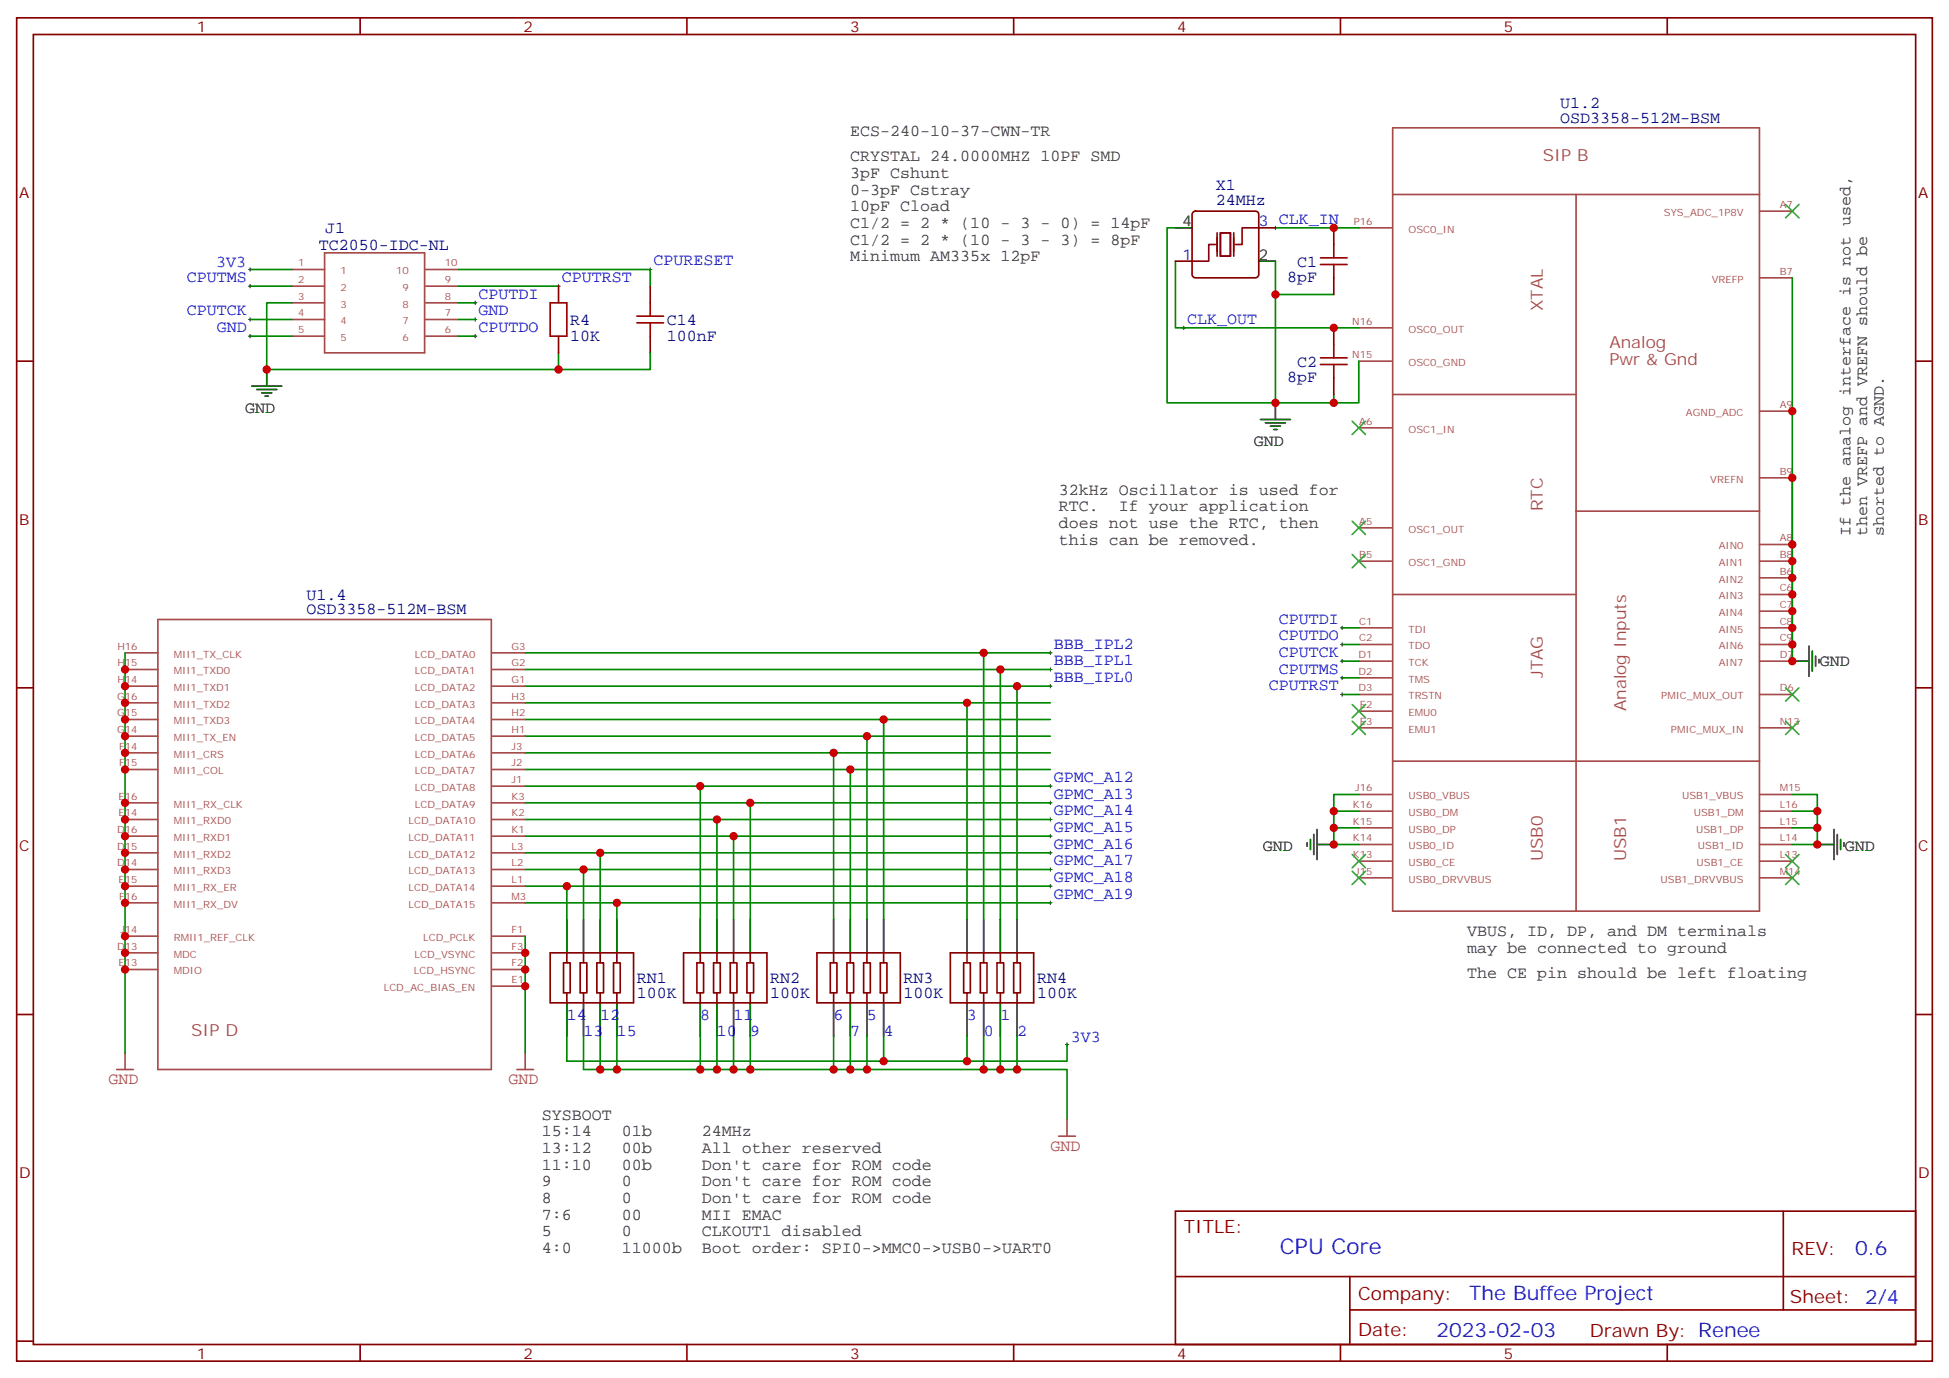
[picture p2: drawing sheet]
<svg xmlns="http://www.w3.org/2000/svg" width="412mm" height="292mm" viewBox="0 0 412 292" stroke-linecap="round" stroke-linejoin="round" font-family="sans-serif">
<g fill="none" stroke="#870000" stroke-width=".35">
<path d="M3.5 3.8h405.4v284.3h-405.4zM7.1 7.3h398.2v277.3h-398.2zM76.2 3.8v3.5M145.3 3.8v3.5M214.5 3.8v3.5M283.6 3.8v3.5M352.8 3.8v3.5M248.7 55.3h3.5M252.5 44.9l.4-.2h12.7a.71 .71 0 0 1 .7 .7v12.7a.76 .76 0 0 1-.7 .7h-12.7a.76 .76 0 0 1-.7-.7v-12.7zM266.3 48.2h3.6M282.2 48.2v3.6M282.2 58.8v3.5"/>
<path d="M3.5 76.4h3.6M118.2 60.6v3.5M118.2 71.2v3.5M137.6 60.6v3.5M137.6 71.2v3.5M282.2 69.4v3.5M282.2 80v3.5M405.3 76.4h3.6M3.5 145.6h3.6M405.3 145.6h3.6M3.5 214.7h3.6M116.4 201.7h17.7v10.6h-17.7z"/>
<path d="M119.2 203.8h1.4v6.3h-1.4zM119.9 201.7v2.1M119.9 210.1v2.2M122.8 203.8h1.4v6.3h-1.4zM123.5 201.7v2.1M123.5 210.1v2.2M126.3 203.8h1.4v6.3h-1.4zM127 201.7v2.1M127 210.1v2.2M129.8 203.8h1.4v6.3h-1.4zM130.5 201.7v2.1M130.5 210.1v2.2"/>
<path d="M144.6 201.7h17.7v10.6h-17.7zM147.5 203.8h1.4v6.3h-1.4zM148.2 201.7v2.1M148.2 210.1v2.2M151 203.8h1.4v6.3h-1.4zM151.7 201.7v2.1M151.7 210.1v2.2M154.5 203.8h1.4v6.3h-1.4zM155.2 201.7v2.1M155.2 210.1v2.2M158 203.8h1.5v6.3h-1.5zM158.7 201.7v2.1"/>
<path d="M158.7 210.1v2.2M172.9 201.7h17.6v10.6h-17.6zM175.7 203.8h1.4v6.3h-1.4zM176.4 201.7v2.1M176.4 210.1v2.2M179.2 203.8h1.4v6.3h-1.4zM179.9 201.7v2.1M179.9 210.1v2.2M182.7 203.8h1.4v6.3h-1.4zM183.4 201.7v2.1M183.4 210.1v2.2M186.3 203.8h1.4v6.3h-1.4z"/>
<path d="M187 201.7v2.1M187 210.1v2.2M201.1 201.7h17.6v10.6h-17.6zM203.9 203.8h1.4v6.3h-1.4zM204.6 201.7v2.1M204.6 210.1v2.2M207.4 203.8h1.4v6.3h-1.4zM208.1 201.7v2.1M208.1 210.1v2.2M211 203.8h1.4v6.3h-1.4zM211.7 201.7v2.1M211.7 210.1v2.2"/>
<path d="M214.5 203.8h1.4v6.3h-1.4zM215.2 201.7v2.1M215.2 210.1v2.2M405.3 214.7h3.6M248.7 256.4h156.6v28.2h-156.6zM377.3 256.4v20.9M248.7 270.2h156.5M285.6 277.3h119.6M285.6 270.2v14.1M3.5 283.9h3.6M76.2 284.6v3.5M145.3 284.6v3.5"/>
<path d="M214.5 284.6v3.5M283.6 284.6v3.5M352.8 284.6v3.5M405.3 283.9h3.6"/>
</g>
<g fill="none" stroke="#000" stroke-width=".21">
<path d="M52.6 57h.7M52.9 56.7v.7M137.2 57h.7M137.6 56.7v.7M269.5 48.2h.7M269.9 47.9v.7M52.6 67.6h.7M52.6 60.6h.7M52.6 71.2h.7M52.9 60.2v.7M52.9 67.3v.7M52.9 70.8v.7"/>
<path d="M100.2 67.6h.7M100.2 71.2h.7M100.2 64.1h.7M100.5 63.7v.8M100.5 67.3v.7M100.5 70.8v.7M117.8 60.6h.7M118.2 60.2v.7M250.1 69.4h.7M250.5 69v.7M221.9 138.2h.7M222.2 137.8v.7"/>
<path d="M283.6 139.9h.7M283.6 132.9h.7M283.6 136.4h.7M284 132.5v.7M284 136.1v.7M284 139.6v.7M221.9 141.7h.7M221.9 145.2h.7M222.2 141.4v.7M222.2 144.9v.7M283.6 143.5h.7M283.6 147h.7"/>
<path d="M284 143.1v.7M284 146.6v.8M221.9 166.4h.7M221.9 169.9h.7M221.9 173.5h.7M221.9 177h.7M222.2 166.1v.7M222.2 169.6v.7M222.2 173.1v.7M222.2 176.6v.7M221.9 180.5h.7M221.9 184h.7"/>
<path d="M221.9 187.6h.7M221.9 191.1h.7M222.2 180.2v.7M222.2 183.7v.7M222.2 187.2v.7M222.2 190.7v.8M225.4 221.1h.7M225.8 220.7v.7"/>
</g>
<g fill="none" stroke="#a64a4a" stroke-width=".35">
<path d="M294.7 27.1h77.6v165.8h-77.6zM61.7 57h7M68.7 53.5h21.1v21.2h-21.1zM90.1 57h6.9M287.5 48.2h7M294.7 41.2h77.6M333.5 41.2v151.7M372.3 58.8h6.9M372.3 44.7h6.9M61.7 60.6h7M61.7 64.1h7M61.7 67.6h7"/>
<path d="M61.7 71.2h7M90.1 60.6h6.9M90.1 64.1h6.9M90.1 67.6h6.9M90.1 71.2h6.9M287.5 76.4h7M287.5 69.4h7M287.5 90.6h7M294.7 83.5h38.8M372.3 87h6.9M287.5 118.8h7M287.5 111.7h7"/>
<path d="M333.5 108.2h38.8M372.3 115.3h6.9M372.3 118.8h6.9M372.3 101.1h6.9M26.5 138.2h6.9M33.4 131.1h70.6v95.3h-70.6zM104.2 138.2h6.9M287.5 132.9h7M287.5 136.4h7M287.5 139.9h7M294.7 125.8h38.8M372.3 122.3h6.9"/>
<path d="M372.3 125.8h6.9M372.3 129.4h6.9M372.3 132.9h6.9M372.3 136.4h6.9M372.3 139.9h6.9M26.5 159.3h6.9M26.5 155.8h6.9M26.5 152.3h6.9M26.5 148.8h6.9M26.5 145.2h6.9M26.5 141.7h6.9M104.2 159.3h6.9"/>
<path d="M104.2 155.8h6.9M104.2 152.3h6.9M104.2 148.8h6.9M104.2 145.2h6.9M104.2 141.7h6.9M287.5 150.5h7M287.5 154.1h7M287.5 143.5h7M287.5 147h7M372.3 154.1h6.9M372.3 147h6.9M26.5 162.9h6.9"/>
<path d="M26.5 177h6.9M26.5 169.9h6.9M26.5 173.5h6.9M104.2 162.9h6.9M104.2 177h6.9M104.2 169.9h6.9M104.2 166.4h6.9M104.2 173.5h6.9M287.5 171.7h7M287.5 175.2h7M287.5 178.8h7M287.5 168.2h7"/>
<path d="M294.7 161.1h77.6M372.3 171.7h6.9M372.3 175.2h6.9M372.3 178.8h6.9M372.3 168.2h6.9M26.5 198.2h6.9M26.5 187.6h6.9M26.5 191.1h6.9M26.5 180.5h6.9M26.5 184h6.9M104.2 198.2h6.9M104.2 187.6h6.9"/>
<path d="M104.2 191.1h6.9M104.2 180.5h6.9M104.2 184h6.9M287.5 182.3h7M287.5 185.8h7M372.3 182.3h6.9M372.3 185.8h6.9M26.5 205.2h6.9M26.5 201.7h6.9M104.2 208.7h6.9M104.2 205.2h6.9M104.2 201.7h6.9"/>
<path d="M24.7 226.4h3.5M26.5 222.9v3.5M109.4 226.4h3.5M111.1 222.9v3.5M225.8 237v3.5M224 240.5h3.5"/>
</g>
<g fill="none" stroke="#008700" stroke-width=".35">
<path d="M52.9 57h8.8M97 57h40.6v3.6M248.7 55.3v14.1h38.8M248.7 48.2h-1.8v37.1h23M269.9 55.3v7M269.9 48.2h17.6M379.2 58.8v81.1M52.9 60.6h8.8M52.9 67.6h8.8M52.9 71.2h8.8M61.7 64.1h-5.3v14.1h61.8v-3.5M97 60.6h21.2"/>
<path d="M97 67.6h3.5M97 64.1h3.5M97 71.2h3.5M137.6 74.7v3.5h-19.4M282.2 62.3h-12.3v23h17.6v-8.9M282.2 83.5v1.8M26.5 138.2v84.6M111.1 138.2h111.1M208.1 138.2v56.4M284 136.4h3.5M284 132.9h3.5M284 139.9h3.5"/>
<path d="M111.1 159.3h111.1M111.1 141.7h111.1M111.1 145.2h111.1M111.1 155.8h111.1M111.1 152.3h111.1M111.1 148.8h111.1M176.4 159.3v35.3M183.4 155.8v38.8M187 152.3v42.3M204.6 148.8v45.8M211.7 141.7v52.9M215.2 145.2v49.4"/>
<path d="M284 147h3.5M284 143.5h3.5M111.1 162.9h111.1M111.1 169.9h111.1M111.1 173.5h111.1M111.1 177h111.1M111.1 166.4h111.1M148.2 166.4v28.2M151.7 173.5v21.1M155.2 177v17.6M158.7 169.9v24.7M179.9 162.9v31.7"/>
<path d="M282.2 171.7h5.3M282.2 175.2h5.3M287.5 168.2h-5.3v10.6h5.3M379.2 168.2h5.3v10.6h-5.3M379.2 171.7h5.3M379.2 175.2h5.3M111.1 191.1h111.1M111.1 187.6h111.1M111.1 184h111.1M111.1 180.5h111.1M111.1 198.2v24.6M119.9 187.6v7"/>
<path d="M123.5 184v10.6M127 180.5v14.1M130.5 191.1v3.5M119.9 219.3v5.3h105.9v-3.5M123.5 219.3v7.1h102.3v10.6M127 219.3v7.1M130.5 219.3v7.1M148.2 219.3v7.1M151.7 219.3v7.1M155.2 219.3v7.1M158.7 219.3v7.1M176.4 219.3v7.1"/>
<path d="M179.9 219.3v7.1M183.4 219.3v7.1M187 219.3v5.3M204.6 219.3v5.3M208.1 219.3v7.1M211.7 219.3v7.1M215.2 219.3v7.1"/>
</g>
<g fill="none" stroke="#3c3" stroke-width=".35">
<path d="M377.8 43.3l2.8 2.8M380.6 43.3l-2.8 2.8M286.1 89.1l2.8 2.9M288.9 89.1l-2.8 2.9M286.1 110.3l2.8 2.8M286.1 117.4l2.8 2.8M288.9 110.3l-2.8 2.8M288.9 117.4l-2.8 2.8M286.1 149.1l2.8 2.8M286.1 152.6l2.8 2.9M288.9 149.1l-2.8 2.8M288.9 152.6l-2.8 2.9"/>
<path d="M377.8 145.6l2.8 2.8M377.8 152.6l2.8 2.9M380.6 145.6l-2.8 2.8M380.6 152.6l-2.8 2.9M286.1 180.9l2.8 2.8M286.1 184.4l2.8 2.8M288.9 180.9l-2.8 2.8M288.9 184.4l-2.8 2.8M377.8 180.9l2.8 2.8M377.8 184.4l2.8 2.8M380.6 180.9l-2.8 2.8M380.6 184.4l-2.8 2.8"/>
</g>
<g fill="none" stroke="#000" stroke-width=".35">
<path d="M248.7 48.2h3.5M266.3 55.3h3.6M56.4 78.2v3.5M53.3 81.7h6.3M54.3 82.4h4.3M55.4 83.1h2.1M56.1 83.9h.7M266.7 88.8h6.3M267.8 89.5h4.2M268.8 90.2h2.1M269.5 90.9h.7M269.9 85.3v3.5"/>
<path d="M379.2 139.9h3.6M382.8 136.8v6.3M383.5 137.8v4.3M384.2 138.9v2.1M384.9 139.6v.7M276.6 178.4v.7M277.3 177.7v2.1M278 176.6v4.3M278.7 178.8h3.5M278.7 175.6v6.3M384.5 178.8h3.6M388.1 175.6v6.3"/>
<path d="M388.8 176.6v4.3M389.5 177.7v2.1M390.2 178.4v.7M119.9 194.6v7.1M123.5 194.6v7.1M127 194.6v7.1M130.5 194.6v7.1M148.2 194.6v7.1M151.7 194.6v7.1M155.2 194.6v7.1M158.7 194.6v7.1M176.4 194.6v7.1"/>
<path d="M179.9 194.6v7.1M183.4 194.6v7.1M187 194.6v7.1M204.6 194.6v7.1M208.1 194.6v7.1M211.7 194.6v7.1M215.2 194.6v7.1M119.9 212.3v7M123.5 212.3v7M127 212.3v7M130.5 212.3v7M148.2 212.3v7"/>
<path d="M151.7 212.3v7M155.2 212.3v7M158.7 212.3v7M176.4 212.3v7M179.9 212.3v7M183.4 212.3v7M187 212.3v7M204.6 212.3v7M208.1 212.3v7M211.7 212.3v7M215.2 212.3v7"/>
</g>
<g fill="none" stroke="#a10000" stroke-width=".35">
<path d="M279.4 54.6h5.6M279.4 56h5.6M282.2 51.8v2.8M282.2 56v2.8M116.4 64.1h3.5v7.1h-3.5zM134.8 68.3h5.6M134.8 66.9h5.6M137.6 64.1v2.8M137.6 68.3v2.9M279.4 75.7h5.6M279.4 77.2h5.6M282.2 72.9v2.8"/>
<path d="M282.2 77.2v2.8"/>
</g>
<path d="M257.2 51.8h-1.4v3.5h-3.6M257.5 49.3v4.9M258.2 49.3h2.1v4.9h-2.1zM261.1 49.3v4.9M266.3 48.2h-3.5v3.6h-1.4" fill="none" stroke="#870012" stroke-width=".35"/>
<g fill="#c00">
<circle cx="379.2" cy="87" r=".88"/>
<circle cx="379.2" cy="101.1" r=".88"/>
<circle cx="211.7" cy="141.7" r=".88"/>
<circle cx="204.6" cy="148.8" r=".88"/>
<circle cx="187" cy="152.3" r=".88"/>
<circle cx="183.4" cy="155.8" r=".88"/>
<circle cx="130.5" cy="191.1" r=".88"/>
<circle cx="127" cy="180.5" r=".88"/>
<circle cx="123.5" cy="184" r=".88"/>
<circle cx="119.9" cy="187.6" r=".88"/>
<circle cx="148.2" cy="166.4" r=".88"/>
<circle cx="179.9" cy="162.9" r=".88"/>
<circle cx="176.4" cy="159.3" r=".88"/>
<circle cx="215.2" cy="145.2" r=".88"/>
<circle cx="208.1" cy="138.2" r=".88"/>
<circle cx="130.5" cy="226.4" r=".88"/>
<circle cx="127" cy="226.4" r=".88"/>
<circle cx="158.8" cy="226.4" r=".88"/>
<circle cx="155.2" cy="226.4" r=".88"/>
<circle cx="151.7" cy="226.4" r=".88"/>
<circle cx="148.2" cy="226.4" r=".88"/>
<circle cx="179.9" cy="226.4" r=".88"/>
<circle cx="176.4" cy="226.4" r=".88"/>
<circle cx="183.4" cy="226.4" r=".88"/>
<circle cx="187" cy="224.6" r=".88"/>
<circle cx="204.6" cy="224.6" r=".88"/>
<circle cx="208.1" cy="226.4" r=".88"/>
<circle cx="211.7" cy="226.4" r=".88"/>
<circle cx="215.2" cy="226.4" r=".88"/>
<circle cx="151.7" cy="173.5" r=".88"/>
<circle cx="155.2" cy="177" r=".88"/>
<circle cx="158.8" cy="169.9" r=".88"/>
<circle cx="269.9" cy="85.3" r=".88"/>
<circle cx="282.2" cy="85.3" r=".88"/>
<circle cx="269.9" cy="62.3" r=".88"/>
<circle cx="282.2" cy="48.2" r=".88"/>
<circle cx="282.2" cy="69.4" r=".88"/>
<circle cx="56.4" cy="78.2" r=".88"/>
<circle cx="118.2" cy="78.2" r=".88"/>
<circle cx="282.2" cy="178.8" r=".88"/>
<circle cx="282.2" cy="171.7" r=".88"/>
<circle cx="282.2" cy="175.2" r=".88"/>
<circle cx="384.5" cy="178.8" r=".88"/>
<circle cx="384.5" cy="171.7" r=".88"/>
<circle cx="384.5" cy="175.2" r=".88"/>
<circle cx="111.1" cy="208.7" r=".88"/>
<circle cx="111.1" cy="205.2" r=".88"/>
<circle cx="111.1" cy="201.7" r=".88"/>
<circle cx="26.5" cy="198.2" r=".88"/>
<circle cx="26.5" cy="205.2" r=".88"/>
<circle cx="26.5" cy="201.7" r=".88"/>
<circle cx="26.5" cy="162.9" r=".88"/>
<circle cx="26.5" cy="159.3" r=".88"/>
<circle cx="26.5" cy="187.6" r=".88"/>
<circle cx="26.5" cy="155.8" r=".88"/>
<circle cx="26.5" cy="191.1" r=".88"/>
<circle cx="26.5" cy="152.3" r=".88"/>
<circle cx="26.5" cy="148.8" r=".88"/>
<circle cx="26.5" cy="145.2" r=".88"/>
<circle cx="26.5" cy="141.7" r=".88"/>
<circle cx="26.5" cy="177" r=".88"/>
<circle cx="26.5" cy="180.5" r=".88"/>
<circle cx="26.5" cy="184" r=".88"/>
<circle cx="26.5" cy="169.9" r=".88"/>
<circle cx="26.5" cy="173.5" r=".88"/>
<circle cx="379.2" cy="139.9" r=".88"/>
<circle cx="379.2" cy="115.3" r=".88"/>
<circle cx="379.2" cy="118.8" r=".88"/>
<circle cx="379.2" cy="122.3" r=".88"/>
<circle cx="379.2" cy="125.8" r=".88"/>
<circle cx="379.2" cy="129.4" r=".88"/>
<circle cx="379.2" cy="132.9" r=".88"/>
<circle cx="379.2" cy="136.4" r=".88"/>
</g>
<text font-size="4.6" fill="#00f" x="270.8" y="265.4">CPU Core</text>
<g font-size="4.2" fill="#00f">
<text x="392.5" y="265.6">0.6</text>
<text x="310.9" y="275.2">The Buffee Project</text>
<text x="304" y="283">2023-02-03</text>
</g>
<g font-size="3.9" fill="#800">
<text x="250.5" y="260.9">TITLE:</text>
<text x="379.1" y="265.6">REV:</text>
<text x="287.4" y="275.1">Company:</text>
<text x="378.7" y="275.8">Sheet: 2/4</text>
<text x="287.4" y="282.8">Date:</text>
<text x="336.4" y="282.9">Drawn By: Renee</text>
</g>
<g font-size="3.5" fill="#000080">
<text x="330.1" y="22.9">U1.2</text>
<text x="330.1" y="26">OSD3358-512M-BSM</text>
<text x="257.3" y="40.3">X1</text>
<text x="257.3" y="43.5">24MHz</text>
<text x="67.5" y="52.9">TC2050-IDC-NL</text>
<text x="68.8" y="49.4">J1</text>
<text x="272.3" y="59.6">8pF</text>
<text x="274.5" y="56.4">C1</text>
<text x="120.6" y="68.8">R4</text>
<text x="141.1" y="68.8">C14</text>
<text x="120.6" y="72.2">10K</text>
<text x="141.1" y="72.2">100nF</text>
<text x="274.5" y="77.6">C2</text>
<text x="272.3" y="80.8">8pF</text>
<text x="64.8" y="130.1">OSD3358-512M-BSM</text>
<text x="64.8" y="126.9">U1.4</text>
<text x="134.8" y="208.1">RN1</text>
<text x="163" y="208.1">RN2</text>
<text x="191.2" y="208.1">RN3</text>
<text x="219.4" y="208.1">RN4</text>
<text x="134.8" y="211.3">100K</text>
<text x="163" y="211.3">100K</text>
<text x="191.2" y="211.3">100K</text>
<text x="219.4" y="211.3">100K</text>
</g>
<g font-size="3.5" fill="#333">
<text x="179.9" y="28.8">ECS-240-10-37-CWN-TR</text>
<text x="179.9" y="34.1">CRYSTAL 24.0000MHZ 10PF SMD</text>
<text x="179.9" y="37.6">3pF Cshunt</text>
<text x="179.9" y="41.2">0-3pF Cstray</text>
<text x="179.9" y="44.7">10pF Cload</text>
<text x="179.9" y="48.2">C1/2 = 2 * (10 - 3 - 0) = 14pF</text>
<text x="179.9" y="51.8">C1/2 = 2 * (10 - 3 - 3) = 8pF</text>
<text x="179.9" y="55.3">Minimum AM335x 12pF</text>
<text x="224" y="104.7">32kHz Oscillator is used for</text>
<text x="224" y="108.2">RTC.</text>
<text x="224" y="111.7">does not use the RTC, then</text>
<text x="236.7" y="108.2">If your application</text>
<text x="391.6" y="113.5" transform="rotate(-90 391.6 113.5)">If the analog interface is not used,</text>
<text x="395.1" y="113.5" transform="rotate(-90 395.1 113.5)">then VREFP and VREFN should be</text>
<text x="398.6" y="113.5" transform="rotate(-90 398.6 113.5)">shorted to AGND.</text>
<text x="224" y="115.3">this can be removed.</text>
<text x="310.4" y="198.2">VBUS, ID, DP, and DM terminals</text>
<text x="310.4" y="201.7">may be connected to ground</text>
<text x="310.4" y="207">The CE pin should be left floating</text>
<text x="114.7" y="237">SYSBOOT</text>
<text x="114.7" y="240.5">15:14</text>
<text x="114.7" y="244">13:12</text>
<text x="131.6" y="240.5">01b</text>
<text x="131.6" y="244">00b</text>
<text x="148.5" y="240.5">24MHz</text>
<text x="148.5" y="244">All other reserved</text>
<text x="114.7" y="247.5">11:10</text>
<text x="114.7" y="251.1">9</text>
<text x="131.6" y="247.5">00b</text>
<text x="131.6" y="251.1">0</text>
<text x="148.5" y="247.5">Don't care for ROM code</text>
<text x="148.5" y="251.1">Don't care for ROM code</text>
<text x="114.7" y="254.6">8</text>
<text x="131.6" y="254.6">0</text>
<text x="148.5" y="254.6">Don't care for ROM code</text>
<text x="114.7" y="258.1">7:6</text>
<text x="114.7" y="261.7">5</text>
<text x="131.6" y="258.1">00</text>
<text x="131.6" y="261.7">0</text>
<text x="148.5" y="258.1">MII EMAC</text>
<text x="148.5" y="261.7">CLKOUT1 disabled</text>
<text x="114.7" y="265.2">4:0</text>
<text x="131.6" y="265.2">11000b</text>
<text x="148.5" y="265.2">Boot order: SPI0-&gt;MMC0-&gt;USB0-&gt;UART0</text>
</g>
<g font-size="3.5" fill="#a54b4b">
<text x="326.4" y="34.1">SIP B</text>
<text x="326.4" y="65.9" transform="rotate(-90 326.4 65.9)">XTAL</text>
<text x="340.5" y="73.7">Analog</text>
<text x="340.5" y="77.3">Pwr &amp; Gnd</text>
<text x="326.4" y="108.2" transform="rotate(-90 326.4 108.2)">RTC</text>
<text x="326.4" y="143.5" transform="rotate(-90 326.4 143.5)">JTAG</text>
<text x="344.1" y="150.5" transform="rotate(-90 344.1 150.5)">Analog Inputs</text>
<text x="326.4" y="182.3" transform="rotate(-90 326.4 182.3)">USB0</text>
<text x="344.1" y="182.3" transform="rotate(-90 344.1 182.3)">USB1</text>
<text x="40.5" y="219.3">SIP D</text>
<text x="22.9" y="229.4">GND</text>
<text x="107.6" y="229.4">GND</text>
<text x="222.2" y="243.5">GND</text>
</g>
<g font-size="3.5" fill="#00f">
<text x="39.5" y="59.7">CPUTMS</text>
<text x="45.8" y="56.5">3V3</text>
<text x="118.9" y="59.7">CPUTRST</text>
<text x="138.3" y="56.2">CPURESET</text>
<text x="101.2" y="63.2">CPUTDI</text>
<text x="39.5" y="66.7">CPUTCK</text>
<text x="45.9" y="70.3">GND</text>
<text x="101.2" y="70.3">CPUTDO</text>
<text x="101.2" y="66.7">GND</text>
<text x="251.2" y="68.5">CLK_OUT</text>
<text x="223" y="137.3">BBB_IPL2</text>
<text x="270.6" y="132">CPUTDI</text>
<text x="270.6" y="135.5">CPUTDO</text>
<text x="223" y="140.8">BBB_IPL1</text>
<text x="270.6" y="142.6">CPUTMS</text>
<text x="270.6" y="139.1">CPUTCK</text>
<text x="223" y="144.4">BBB_IPL0</text>
<text x="268.5" y="146.1">CPUTRST</text>
<text x="223" y="165.5">GPMC_A12</text>
<text x="223" y="169.1">GPMC_A13</text>
<text x="223" y="172.6">GPMC_A14</text>
<text x="223" y="176.1">GPMC_A15</text>
<text x="223" y="179.6">GPMC_A16</text>
<text x="223" y="183.2">GPMC_A17</text>
<text x="223" y="186.7">GPMC_A18</text>
<text x="223" y="190.2">GPMC_A19</text>
<text x="119.9" y="215.8">14</text>
<text x="127" y="215.8">12</text>
<text x="148.2" y="215.8">8</text>
<text x="155.2" y="215.8">11</text>
<text x="176.4" y="215.8">6</text>
<text x="183.4" y="215.8">5</text>
<text x="204.6" y="215.8">3</text>
<text x="211.7" y="215.8">1</text>
<text x="123.5" y="219.3">13</text>
<text x="130.5" y="219.3">15</text>
<text x="151.7" y="219.3">10</text>
<text x="158.7" y="219.3">9</text>
<text x="179.9" y="219.3">7</text>
<text x="187" y="219.3">4</text>
<text x="208.1" y="219.3">0</text>
<text x="215.2" y="219.3">2</text>
<text x="226.6" y="220.6">3V3</text>
</g>
<g font-size="3.5">
<text x="51.9" y="87.4">GND</text>
<text x="265.3" y="94.4">GND</text>
<text x="385.1" y="140.9">GND</text>
<text x="267.2" y="180.2">GND</text>
<text x="390.3" y="180.2">GND</text>
</g>
<g font-size="3.2" fill="#800">
<text x="41.6" y="6.8">1</text>
<text x="110.8" y="6.8">2</text>
<text x="179.9" y="6.8">3</text>
<text x="249.1" y="6.8">4</text>
<text x="318.2" y="6.8">5</text>
<text x="4.1" y="41.9">A</text>
<text x="405.9" y="41.9">A</text>
<text x="4.1" y="111">B</text>
<text x="405.9" y="111">B</text>
<text x="4.1" y="180.2">C</text>
<text x="405.9" y="180.2">C</text>
<text x="4.1" y="249.3">D</text>
<text x="405.9" y="249.3">D</text>
<text x="41.6" y="287.6">1</text>
<text x="110.8" y="287.6">2</text>
<text x="179.9" y="287.6">3</text>
<text x="249.1" y="287.6">4</text>
<text x="318.2" y="287.6">5</text>
</g>
<g font-size="3.2">
<text x="250.2" y="47.9">4</text>
<text x="266.3" y="54.9">2</text>
</g>
<g font-size="3.2" fill="#00f">
<text x="266.3" y="47.9">3 CLK_IN</text>
<text x="250.2" y="54.9">1</text>
</g>
<g font-size="2.1" fill="#a54b4b">
<text x="286.4" y="47.5">P16</text>
<text x="352.1" y="45.7">SYS_ADC_1P8V</text>
<text x="376.6" y="44">A7</text>
<text x="298" y="49.3">OSC0_IN</text>
<text x="63.1" y="56.3">1</text>
<text x="63.1" y="59.9">2</text>
<text x="72" y="58.1">1</text>
<text x="83.8" y="58.1">10</text>
<text x="94.1" y="59.9">9</text>
<text x="94.1" y="56.3">10</text>
<text x="362.2" y="59.8">VREFP</text>
<text x="376.6" y="58.1">B7</text>
<text x="63.1" y="63.4">3</text>
<text x="72" y="61.6">2</text>
<text x="72" y="65.1">3</text>
<text x="85.1" y="65.1">8</text>
<text x="85.1" y="61.6">9</text>
<text x="94.1" y="63.4">8</text>
<text x="63.1" y="66.9">4</text>
<text x="63.1" y="70.5">5</text>
<text x="72" y="68.7">4</text>
<text x="85.1" y="68.7">7</text>
<text x="94.1" y="70.5">6</text>
<text x="94.1" y="66.9">7</text>
<text x="286.1" y="68.7">N16</text>
<text x="298" y="70.4">OSC0_OUT</text>
<text x="72" y="72.2">5</text>
<text x="85.1" y="72.2">6</text>
<text x="286.1" y="75.8">N15</text>
<text x="298" y="77.5">OSC0_GND</text>
<text x="287.6" y="89.9">A6</text>
<text x="356.7" y="88.1">AGND_ADC</text>
<text x="376.6" y="86.3">A9</text>
<text x="298" y="91.6">OSC1_IN</text>
<text x="376.6" y="100.4">B9</text>
<text x="361.9" y="102.2">VREFN</text>
<text x="287.6" y="111">A5</text>
<text x="298" y="112.8">OSC1_OUT</text>
<text x="287.6" y="118.1">B5</text>
<text x="298" y="119.8">OSC1_GND</text>
<text x="363.7" y="116.3">AIN0</text>
<text x="363.7" y="119.8">AIN1</text>
<text x="376.6" y="114.6">A8</text>
<text x="376.6" y="118.1">B8</text>
<text x="363.7" y="123.3">AIN2</text>
<text x="376.6" y="121.6">B6</text>
<text x="376.6" y="125.1">C6</text>
<text x="363.7" y="126.9">AIN3</text>
<text x="363.7" y="130.4">AIN4</text>
<text x="376.6" y="128.7">C7</text>
<text x="24.8" y="137.5">H16</text>
<text x="108.2" y="137.5">G3</text>
<text x="287.6" y="132.2">C1</text>
<text x="287.6" y="135.7">C2</text>
<text x="298" y="133.9">TDI</text>
<text x="298" y="137.5">TDO</text>
<text x="363.7" y="133.9">AIN5</text>
<text x="363.7" y="137.5">AIN6</text>
<text x="376.6" y="132.2">C8</text>
<text x="376.6" y="135.7">C9</text>
<text x="24.8" y="141">H15</text>
<text x="36.8" y="142.8">MII1_TXD0</text>
<text x="36.8" y="139.2">MII1_TX_CLK</text>
<text x="87.8" y="139.2">LCD_DATA0</text>
<text x="87.8" y="142.8">LCD_DATA1</text>
<text x="108.2" y="141">G2</text>
<text x="287.4" y="139.3">D1</text>
<text x="287.4" y="142.8">D2</text>
<text x="298" y="141">TCK</text>
<text x="363.7" y="141">AIN7</text>
<text x="376.6" y="139.3">D7</text>
<text x="24.8" y="148.1">G16</text>
<text x="24.8" y="144.5">H14</text>
<text x="36.8" y="149.8">MII1_TXD2</text>
<text x="36.8" y="146.3">MII1_TXD1</text>
<text x="87.8" y="146.3">LCD_DATA2</text>
<text x="87.8" y="149.8">LCD_DATA3</text>
<text x="108.2" y="144.5">G1</text>
<text x="108.2" y="148.1">H3</text>
<text x="287.4" y="146.3">D3</text>
<text x="287.7" y="149.8">E2</text>
<text x="298" y="144.5">TMS</text>
<text x="298" y="148">TRSTN</text>
<text x="351.5" y="148">PMIC_MUX_OUT</text>
<text x="376.6" y="146.3">D6</text>
<text x="24.8" y="155.1">G14</text>
<text x="24.8" y="151.6">G15</text>
<text x="36.8" y="153.3">MII1_TXD3</text>
<text x="87.8" y="153.3">LCD_DATA4</text>
<text x="108.2" y="151.6">H2</text>
<text x="108.2" y="155.1">H1</text>
<text x="287.7" y="153.4">E3</text>
<text x="298" y="151.6">EMU0</text>
<text x="298" y="155.1">EMU1</text>
<text x="353.6" y="155.1">PMIC_MUX_IN</text>
<text x="376.6" y="153.4">N13</text>
<text x="25.2" y="158.7">F14</text>
<text x="36.8" y="160.4">MII1_CRS</text>
<text x="36.8" y="156.9">MII1_TX_EN</text>
<text x="87.8" y="156.9">LCD_DATA5</text>
<text x="87.8" y="160.4">LCD_DATA6</text>
<text x="108.2" y="158.7">J3</text>
<text x="25.2" y="162.2">F15</text>
<text x="36.8" y="163.9">MII1_COL</text>
<text x="87.8" y="163.9">LCD_DATA7</text>
<text x="87.8" y="167.4">LCD_DATA8</text>
<text x="108.2" y="162.2">J2</text>
<text x="108.2" y="165.7">J1</text>
<text x="286.8" y="167.5">J16</text>
<text x="376.6" y="167.5">M15</text>
<text x="25.1" y="169.2">E16</text>
<text x="25.1" y="172.8">E14</text>
<text x="36.8" y="171">MII1_RX_CLK</text>
<text x="87.8" y="171">LCD_DATA9</text>
<text x="108.2" y="169.2">K3</text>
<text x="108.2" y="172.8">K2</text>
<text x="286.3" y="171">K16</text>
<text x="298" y="172.7">USB0_DM</text>
<text x="298" y="169.2">USB0_VBUS</text>
<text x="355.9" y="169.2">USB1_VBUS</text>
<text x="358.4" y="172.7">USB1_DM</text>
<text x="376.6" y="171">L16</text>
<text x="24.8" y="176.3">D16</text>
<text x="24.8" y="179.8">D15</text>
<text x="36.8" y="178">MII1_RXD1</text>
<text x="36.8" y="174.5">MII1_RXD0</text>
<text x="86.5" y="174.5">LCD_DATA10</text>
<text x="86.5" y="178">LCD_DATA11</text>
<text x="108.2" y="176.3">K1</text>
<text x="108.2" y="179.8">L3</text>
<text x="286.3" y="174.5">K15</text>
<text x="286.3" y="178.1">K14</text>
<text x="298" y="176.3">USB0_DP</text>
<text x="298" y="179.8">USB0_ID</text>
<text x="358.9" y="176.3">USB1_DP</text>
<text x="359.3" y="179.8">USB1_ID</text>
<text x="376.6" y="174.5">L15</text>
<text x="376.6" y="178.1">L14</text>
<text x="24.8" y="183.3">D14</text>
<text x="36.8" y="181.6">MII1_RXD2</text>
<text x="36.8" y="185.1">MII1_RXD3</text>
<text x="86.5" y="181.6">LCD_DATA12</text>
<text x="86.5" y="185.1">LCD_DATA13</text>
<text x="108.2" y="183.3">L2</text>
<text x="286.3" y="181.6">K13</text>
<text x="286.8" y="185.1">J15</text>
<text x="298" y="183.3">USB0_CE</text>
<text x="359" y="183.3">USB1_CE</text>
<text x="376.6" y="181.6">L13</text>
<text x="376.6" y="185.1">M14</text>
<text x="25.1" y="186.9">E15</text>
<text x="25.2" y="190.4">F16</text>
<text x="36.8" y="188.6">MII1_RX_ER</text>
<text x="86.5" y="188.6">LCD_DATA14</text>
<text x="108.2" y="186.9">L1</text>
<text x="108.2" y="190.4">M3</text>
<text x="298" y="186.8">USB0_DRVVBUS</text>
<text x="351.4" y="186.8">USB1_DRVVBUS</text>
<text x="25.5" y="197.5">J14</text>
<text x="36.8" y="192.1">MII1_RX_DV</text>
<text x="86.5" y="192.1">LCD_DATA15</text>
<text x="108.2" y="197.5">F1</text>
<text x="24.8" y="201">D13</text>
<text x="36.8" y="199.2">RMII1_REF_CLK</text>
<text x="36.8" y="202.7">MDC</text>
<text x="87.7" y="202.7">LCD_VSYNC</text>
<text x="89.6" y="199.2">LCD_PCLK</text>
<text x="108.2" y="201">F3</text>
<text x="25.1" y="204.5">E13</text>
<text x="36.8" y="206.3">MDIO</text>
<text x="81.2" y="209.8">LCD_AC_BIAS_EN</text>
<text x="87.6" y="206.3">LCD_HSYNC</text>
<text x="108.2" y="208">E1</text>
<text x="108.2" y="204.5">F2</text>
</g>
</svg>
